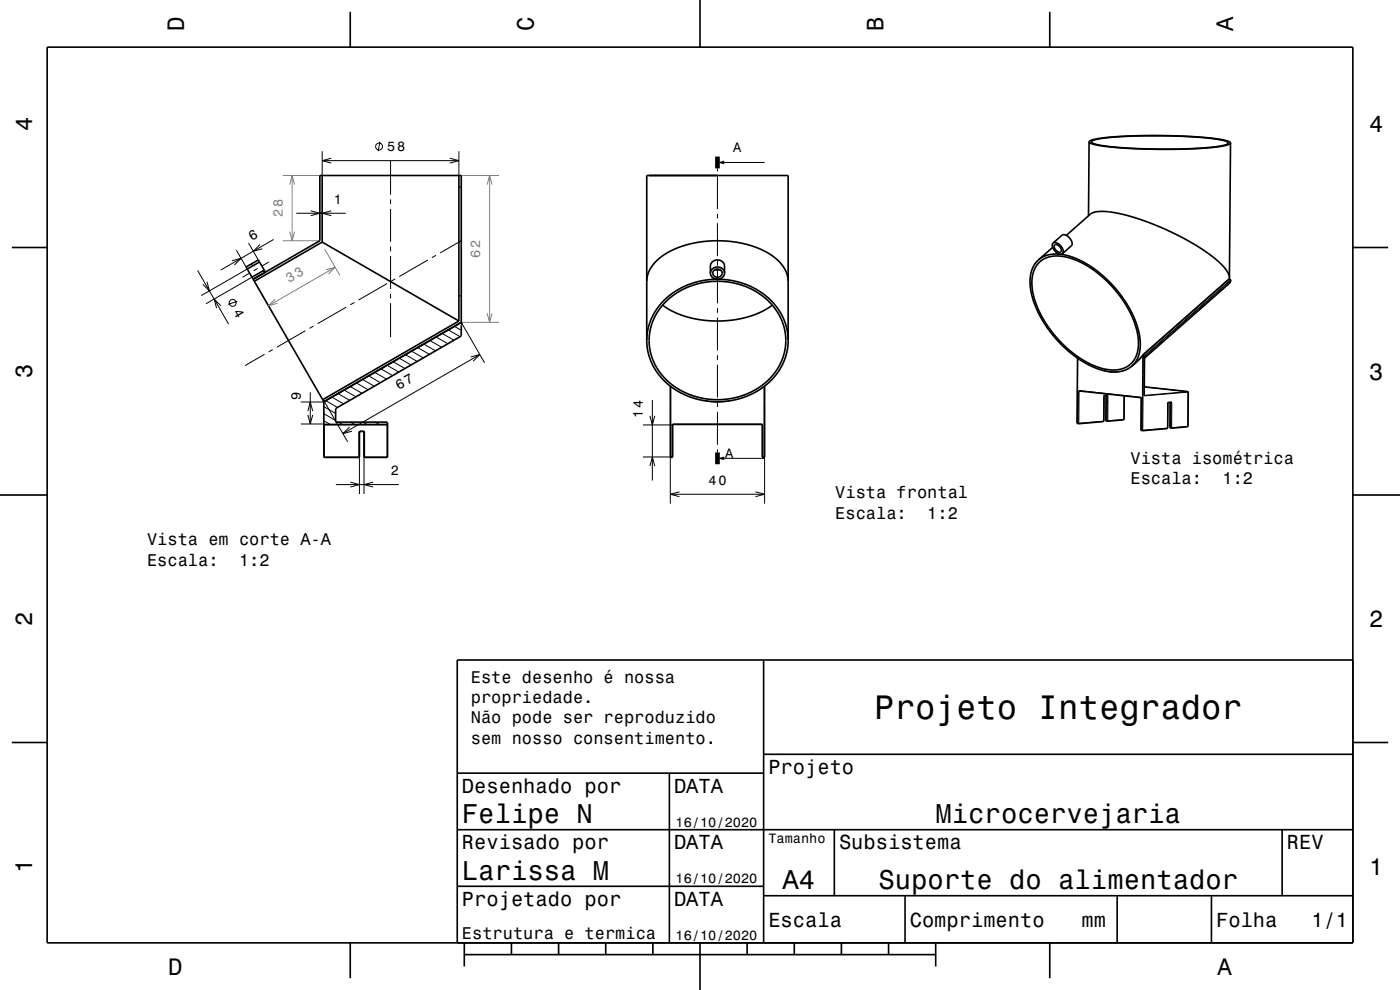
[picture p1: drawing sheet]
<svg xmlns="http://www.w3.org/2000/svg" width="297mm" height="210mm" viewBox="0 0 297 210" stroke-linecap="round" stroke-linejoin="round" font-family="sans-serif">
<g fill="none" stroke="#000" stroke-width=".21">
<path d="M68.4 32.1v5.1M68.4 34.1h29M70.3 33.6l-1.9 .5 1.9 .5M80.6 30.1l-.4 2M82.9 34.1v7.2M95.4 33.6l2 .5-2 .5M97.4 32.1v5.1M97.9 39.5l-.5 .3M152.2 35.7v.6M152.2 37.3v7M153.7 34.5h8.5M41.9 57.4l6.6 11.3"/>
<path d="M43.9 59.8l.5 1.9-1.4-1.4M49.2 55.3l1.9-.5-1.4 1.4M50.1 53.1l2.1 3.5M52.5 57.1l-9.8 5.6M52.7 51.6l2.1 3.5M53 57.9l-1.5 .9M53.2 56.1l.5 .2M53.5 58.8l-9.8 5.6M54.7 56.9l-.9 .5M55.1 51.9l-1.4 1.4 2-.5M55.7 57.5l.5 .3M57 55.6l-1.5 .8"/>
<path d="M58.1 50.8l-11.3 6.5M62.9 45.2h10.5M65.9 44.7l2 .5-2 .6M68.4 45l-.5 .3M70.3 44.7l-1.9 .5 1.9 .6M82.9 42.3v1M82.9 44.3v7M82.9 52.3v1M82.9 54.3v7M83.8 59.2l-.8 .5M90.8 55.2l-6.1 3.5M92.5 54.2l-.9 .5"/>
<path d="M97.5 51.3l-4.1 2.4M97.9 51.1l-.5 .3M152.2 45.3v1M152.2 47.3v7M152.2 55.3v1M152.2 57.3v7M260.7 59.2h.1M260.8 59.2l.2 .2M260.8 59.2l-18.2 16.1M260.9 59.2h-.1M261 59.4l.1 .1M261 59.4l-18.2 16.1"/>
<path d="M261.1 59.4h-.1M261.1 59.5l-.4 .7M261.1 59.5l-18.2 16.1M261.1 59.5h.1M46.8 64.9l-1.4-1.5 .5 2M50.3 63.9l-1.9 .7M56.1 75.2l-4.1 2.4M57.9 74.2l-.9 .5M64.8 70.2l-6.1 3.5M66.5 69.2l-.8 .5M73.4 65.2l-6 3.5M75.2 64.2l-.9 .5"/>
<path d="M78.2 79.7l2.5 1.5M79.5 79l2.5 1.4M80.8 78.2l2.5 1.5M82.1 77.5l2.5 1.4M82.1 60.2l-6.1 3.5M82.9 62.3v1M82.9 64.3v7.2M83.4 76.7l2.5 1.5M84.7 76l2.5 1.4M86 75.2l2.5 1.5M87.3 74.5l2.5 1.4M88.6 73.7l2.5 1.5"/>
<path d="M89.9 73l2.5 1.4M91.2 72.2l2.5 1.5M92.5 71.5l2.5 1.4M93.8 70.7l2.5 1.5M95.1 70l2.5 1.4M96.4 69.2l1.5 .9M97.7 68.5l.3 .1M97.9 62.6l-.5 .3M97.9 68.4l4.9 8.5M99.9 75.7l1.9-.5-1.4 1.4M101.8 75.2l-29.1 16.8M152.2 65.3v1"/>
<path d="M152.2 67.3v7M152.2 75.3v1M152.2 77.3v7M228.6 76l-.1 13.8M234.1 78.6l1.5 .3h1.6M242.4 75.4l-1.1 1.3-1.2 .9M242.4 75.4h.1M242.4 76l-.1 15.3M242.4 76h.2M242.4 75.7v.3M242.4 75.4v.3M242.4 75.4l.2 .1"/>
<path d="M242.6 76l.2-.2-.1 8M242.6 76l-.2 15.3M242.6 75.4l.1 .1M242.6 75.4v.1M242.6 75.5v.1M242.6 75.3l-.2 .1M242.6 75.3l.2 .2M242.6 75.3v.1M242.6 75.6l-.2 .1M242.6 75.6l.1 .1M242.7 75.7v.1M242.7 75.8l-.1 .2"/>
<path d="M242.7 75.5v.2M242.7 75.5l.2 .1M242.8 75.7l-.1 .1M242.8 75.5l.1 .1M242.8 75.5h-.1M242.9 75.6l-.2 .2M63.8 89.9h4.9M63.8 85.3h4.9M65.3 87.2l.5-1.9 .5 1.9M65.3 88l.5 1.9 .5-1.9M65.8 83.2v6.7M68.7 89.3l1.4 .7"/>
<path d="M68.7 87.8l2.5 1.4M68.7 86.3l2.5 1.4M68.7 96.9h7.5v7.9M68.7 90.1h13.5M68.8 85.2l4.9 8.5M68.8 90v7M69.1 85l2.5 1.4M70.4 84.2l2.5 1.5M71.7 83.5l2.5 1.4M71.8 89.5l.9 .5M73 82.7l2.5 1.5M74.2 90.6l-1.5 1.4 2-.5"/>
<path d="M74.3 82l2.5 1.4M74.4 89.5l.9 .5M75.6 81.2l2.5 1.5M76.2 91.6h.1M76.2 91.6v5.4M76.4 91.4l-.2 .2M76.4 91.4h.8M76.4 91.4v.1M76.9 80.5l2.5 1.4M77 89.5l.9 .5M77.1 91.5l.2 .1v5.3M77.2 91.4l.2 .2"/>
<path d="M77.2 91.4v.1M77.4 91.6v5.4l-.2-.1h5M77.4 91.6h-.2v13.2M79.6 89.5l.9 .5M82.1 90v7M136.4 96.9h6.3M136.4 90.1h6.3M137.9 88.2l.5 1.9 .5-1.9M137.9 98.9l.5-2 .5 2M138.4 84.9v17M142.2 96.9v9.9M142.3 82v15"/>
<path d="M142.8 89.9l-.2 .2v6.9M142.8 89.9h18.8M142.8 89.9v.1M149.7 85l2.3 .3 2.7-.3M152.2 85.3v1M152.2 87.3v7M152.2 95.3v.7M153.7 97.2h8.5M161.6 89.9l.2 .2M161.6 89.9v.1M161.7 96.9h.5v9.9M161.7 90.1h.1"/>
<path d="M161.8 90.1v6.9M162.1 82v15M228.5 89.8h.1M228.5 89.8h.2M228.5 89.8l.1 .1M228.7 89.8h.2M228.8 83h.1M228.8 83l-.1 6.8M228.9 83v6.8M228.9 82.8v.2M228.9 82.8l13.1 1.5M228.9 82.8l-.1 .2"/>
<path d="M229.4 83h-.5M234.1 89.3l-5.2 .5M234.1 89.3v.1M234.2 89.3h-.1M234.2 84.1l-.1 5.2M234.2 84.1h.1M234.3 83.9l-.1 .2M234.3 83.9h.1M234.6 89.2h.1M234.6 89.2l.3 .1M234.6 89.2l.1 .1M234.7 84h.1"/>
<path d="M234.7 83.9v.1M234.7 84h.2M234.7 84l-.1 5.2M234.9 89.3h.1M234.9 83.8l.1 .2M234.9 83.8v.2M234.9 83.8l-.6 .1M234.9 84v5.3M234.9 84h.2M235 84v5.3M238.4 89l-3.4 .3M238.4 89v.1"/>
<path d="M238.5 89h-.1M238.5 84l-.1 5M242 84.3l.1 .1M242 84.3l.1 .2M242.1 91.2h.1M242.1 91.2v.1M242.1 91.2l.2 .1M242.1 84.5h.1M242.1 84.5v6.7M242.3 91.3h.1M242.7 83.8l.1 .2M242.7 83.8h.1"/>
<path d="M242.7 82.1l9.3 1M242.8 83.9h.1M242.8 83.9v.1M247.7 90.8l-.1 .1M247.7 90.8l-5.3 .5M247.7 90.8h.1M247.7 85.5v5.3M247.8 85.5h-.1M247.9 85.3l-.2 .2M247.9 85.3l-.1 .1M248.2 90.7h.1M248.2 90.7h.2"/>
<path d="M248.2 90.7l.1 .1M248.2 85.4h.1M248.3 85.4l.1 .1M248.3 85.4l-.1 5.3M248.4 90.7h.2M248.4 85.5h.2M248.4 85.5v5.2M248.5 85.3l.1 .2M248.5 85.3l-.1 .2M248.5 85.3h-.6M248.6 85.5v5.2M252 83.1l-9.2 .8"/>
<path d="M252 83.1h.1M252 83.1v.1M252 90.4l-.1 .1M252 90.4l-3.4 .3M252 90.4h.1M252 83.2v7.2M252 83.2l-9.2 .8M252.1 83.2h-.1M71.3 102.8h13.3M74.3 102.3l1.9 .5-1.9 .5M79.2 102.3l-2 .5 2 .5M142.2 104.8h20"/>
<path d="M144.1 104.3l-1.9 .5 1.9 .6M160.3 104.3l1.9 .5-1.9 .6"/>
<circle cx="80.4" cy="31.1" r=".73"/>
<circle cx="49.4" cy="64.2" r=".73"/>
</g>
<g fill="none" stroke="#808080" stroke-width=".21">
<path d="M60 37.2h7.9M61.5 39.2l.5-2 .5 2M62 37.2v13.9M97.9 37.2h8M103.3 39.2l.6-2 .5 2M103.9 37.2v31.2M60 51.1h7.9M61.5 49.1l.5 2 .5-2M68.9 52.8l3.2 5.6M69.2 57.2l1.9-.5-1.4 1.4M71.1 56.7l-14.1 8.2M54.7 61l3.3 5.6"/>
<path d="M58.4 63.5l-1.4 1.4 1.9-.6M97.9 68.4h8M103.3 66.5l.6 1.9 .5-1.9"/>
</g>
<g fill="none" stroke="#000" stroke-width=".35">
<path d="M10 10h277v190h-277zM74.3 2.5v7.5M148.5 0v10M222.7 2.5v7.5M68.4 37.2v14.2M97.4 37.2v30.9M231 30.1l.3-.3 .8-.2 3.2-.5 4.7-.3h6.1l6.1 .1 4.3 .3 3.3 .5 .9 .3 .3 .3M231 30.1l.3 .3 .8 .3 3.3 .5 4.6 .3 5.5 .2 5.7-.1 5.2-.2 3.4-.5 .9-.3 .3-.3M231 30.1l-.1 15.7M231.6 30l1.5-.5 3.2-.4 4.9-.3h5.4l5.8 .2 4.2 .3 2.9 .5 .8 .3 .2 .2-.2 .3-.8 .3-3 .4-4.7 .3h-5.9l-5.8-.1-4.8-.4-3-.5-.7-.3zM261 30.3l-.2 28.6M2.5 52.5h7.5"/>
<path d="M52.5 57.1l1 1.7M53.5 58.8l.2 .4M53.7 59.2l14.2-8.1v-13.9h30v31.2l-29.2 16.8M53.7 59.2l.3 .5M54 59.7l14.5 25.1M55.1 55.6l-.3-.5-2.6 1.5 .3 .5M55.1 55.6l.9 1.7M55.1 55.6l-2.6 1.5M56 57.3l-2.5 1.5M56 57.3l.3 .4-2.6 1.5M68.4 51.4l29 16.7M68.4 51.4l-14.4 8.3"/>
<path d="M137.2 59.7l.3-1.7 .8-1.5 1.3-1.5 1.8-1.3 2.3-1.1 2.7-.9 2.8-.5 2.8-.1 2.8 .1 2.8 .5 2.7 .7 2.4 1.1 2 1.5 1.4 1.5 .9 1.6 .2 1.6M150.7 57.9v-1.5a1.51 1.51 0 0 1 1.5-1.3 1.51 1.51 0 0 1 1.5 1.3v1.5M150.7 57.9a1.51 1.51 0 0 1 1.5-1.3 1.51 1.51 0 0 1 1.5 1.3M150.7 57.9a1.51 1.51 0 0 0 1.5 1.3 1.51 1.51 0 0 0 1.5-1.3M151.4 57.4a.92 .92 0 0 1 1.5-.1 .92 .92 0 0 1-.3 1.4 .91 .91 0 0 1-1.1-.2 .91 .91 0 0 1-.1-1.1zM151.7 57.2l.5 .1 .5-.1M220.3 55.1l1.5-.8 1.8-.4 2 .1 1.9 .5 2.3 1.1 2.3 1.4 2.1 1.7 2.3 2.3 1.7 2.1 1.4 2.3 1.2 2.5 .8 2.4 .3 2.3-.1 1.9-.6 1.8-1.1 1.3M220.3 55.1l-1 1.3-.6 1.8-.2 1.8 .3 2.1 .6 2.2 1.2 2.6 1.5 2.5 1.8 2.4 1.9 1.9 2.3 1.9 2.5 1.6 2.3 1 2 .6 2.1 .1 1.7-.4 1.4-.9M220.4 55.7l1.4-.9 1.6-.5 2 .1 2 .5 2.1 .9 2.2 1.3 2.3 1.7 2.1 2.1 1.7 2.2 1.5 2.4 1.2 2.5 .7 2.3 .3 2.2-.1 1.9-.6 1.6-1 1.3-1.4 .8-1.6 .4-1.9-.1-2-.5-2.1-.9-2.1-1.3-2.1-1.7-2.1-2-1.8-2.2-1.6-2.4-1.1-2.4-.7-2.3-.4-2.1 .1-1.9 .5-1.6zM223.3 52.5l-3 2.6M223.4 51.6l1.9-1.7a1.88 1.88 0 0 1 2.1 1.9l-.1 .4-1.9 1.6M223.4 51.6a1.84 1.84 0 0 0 1.4 2.3l.6-.1"/>
<path d="M223.4 51.6a1.88 1.88 0 0 1 2.2 1.8l-.2 .4M223.7 51.9a1.14 1.14 0 0 1 1.3 1.6 1.22 1.22 0 0 1-1.3-1.6zM226.2 49.9l5.1-4.5 .7-.3 1.2-.2h1.5l4.2 .7 3.4 1.1 3.7 1.4 3.8 1.8 3.8 2.1 3.1 2 2.3 1.9 1.4 1.8 .4 1.2M260.8 58.9v.2M287 52.5h7.5M97.4 68.1l-28.9 16.7M137.2 72.2l.3-2.4 .8-2.5 1.3-2.1 1.9-2.1 2.3-1.6 2.6-1.3 3.1-.8 2.8-.2 2.7 .3 2.9 .7 2.8 1.3 2.1 1.6 1.9 2 1.4 2.3 .9 2.5 .2 2.3M137.2 72.2l.3 2.6 .9 2.5 1.3 2.1 1.9 2 2.3 1.6 2.6 1.3 2.7 .6 2.9 .3 3-.2 2.9-.8 2.6-1.2 2.1-1.5 1.8-1.8 1.5-2.3 .9-2.5 .3-2.7M137.2 72.2v-35h30v35M140.6 64.7l2.4 1.5 2.5 .9 3 .7 3.5 .3 3.2-.2 3.3-.6 3.1-1.2 2.2-1.4M141.2 64l1.8-1.5 2.1-1.2 2.5-1 2.6-.5 2.5-.1 2.5 .2 2.6 .8 2.2 1 2.2 1.4 1.7 1.6 1.3 1.9 1 2.2 .4 2.3v2.3l-.4 2.1-1 2.2-1.5 2.2-2.1 1.9-2.5 1.5-3 1-2.7 .4h-3.2l-3.2-.7-2.6-1.2-2.4-1.6-1.9-2-1.5-2.5-.7-2.5-.2-2.7 .6-2.7 1.2-2.6zM228.6 76l-.1 13.8 .3 .1"/>
<path d="M242.5 75.3l-2.4 2.3M242.5 75.2l18.2-16 .4 .2-.1 .4-.3 .4-17.9 15.8M242.5 75.2v.1M242.8 75.8v8.1M242.8 75.7v.1M242.8 75.8h.1M68.5 84.8l.2 .4M68.7 85.2l.1 11.8h7.4v-5.4l1-.1M68.7 85.3l29.2-16.9 .2 .3-.2 .3-.1 2.3-26.5 15.3v2.9h10.8v7.5l-4.9-.1-.1-5.4M68.7 89.9h13.5M142.2 81.9l.1 15.1 .4-.1 .1-6.9h18.8l.1 6.9 .4 .1 .1-15.1M228.8 89.9h.1"/>
<path d="M229 82.9l13.1 1.5v6.8l.2 .2M234.6 83.9v5.3l.3 .2M234.8 83.9l-.6 .2-.1 5.3-5.3 .5M234.9 89.4h.1M238.5 84v5l-3.6 .4M242.3 91.4h.1M242.7 82.1l9.4 1.1-.1 7.2-3.5 .4M248.2 85.4v5.3l.3 .1M248.4 85.4l-.6 .1-.2 5.4-5.2 .5M248.5 90.8h.1M0 105h10M287 105h10"/>
<path d="M162 140v60M287 140h-190v60M2.5 157.5h7.5M287 157.5h7.5M97 176h190M97 164h65M142 164v36M162 160h125M177 176v14M272 176v14M97 188h65M162 190h125"/>
<path d="M192 190v10M237 190v10M257 190v10M74.3 200v7.5M98.5 202.5h100M98.5 200v5M108.5 200v2.5M118.5 200v2.5M128.5 200v2.5M138.5 200v2.5M148.5 200v10M158.5 200v2.5"/>
<path d="M168.5 200v2.5M178.5 200v2.5M188.5 200v2.5M198.5 200v5M222.7 200v7.5"/>
</g>
<path d="M152.2 33.2v2.5M152.2 96v2.5" fill="none" stroke="#000" stroke-width="1" stroke-linecap="butt"/>
<g fill="#000">
<path d="M152.2 34.5l1.5-.4v.8z" fill-rule="evenodd"/>
<path d="M152.2 97.2l1.5-.4v.8z" fill-rule="evenodd"/>
</g>
<text font-size="7.2" x="185.5" y="152.6">Projeto Integrador</text>
<g font-size="5.8">
<text x="98" y="174.6">Felipe N</text>
<text x="198.5" y="174.6">Microcervejaria</text>
<text x="98" y="186.6">Larissa M</text>
<text x="166" y="188.6">A4</text>
<text x="186.3" y="188.6">Suporte do alimentador</text>
</g>
<g font-size="5">
<text x="39" y="6.5" transform="rotate(-90 39 6.5)">D</text>
<text x="113.2" y="6.5" transform="rotate(-90 113.2 6.5)">C</text>
<text x="187.4" y="6.5" transform="rotate(-90 187.4 6.5)">B</text>
<text x="261.6" y="6.5" transform="rotate(-90 261.6 6.5)">A</text>
<text x="6.8" y="27.8" transform="rotate(-90 6.8 27.8)">4</text>
<text x="290.5" y="28.1">4</text>
<text x="6.8" y="80.3" transform="rotate(-90 6.8 80.3)">3</text>
<text x="290.5" y="80.6">3</text>
<text x="6.8" y="132.8" transform="rotate(-90 6.8 132.8)">2</text>
<text x="290.5" y="133.1">2</text>
<text x="6.8" y="185.3" transform="rotate(-90 6.8 185.3)">1</text>
<text x="290.5" y="185.6">1</text>
<text x="35.7" y="206.8">D</text>
<text x="258.3" y="206.8">A</text>
</g>
<g font-size="4.3">
<text x="163" y="164.2">Projeto</text>
<text x="98" y="168.2">Desenhado por</text>
<text x="143" y="168.2">DATA</text>
<text x="98" y="180.2">Revisado por</text>
<text x="143" y="180.2">DATA</text>
<text x="178" y="180.2">Subsistema</text>
<text x="273" y="180.2">REV</text>
<text x="98" y="192.2">Projetado por</text>
<text x="143" y="192.2">DATA</text>
<text x="163" y="196.6">Escala</text>
<text x="193" y="196.6">Comprimento</text>
<text x="229.4" y="196.6">mm</text>
<text x="258" y="196.6">Folha</text>
<text x="278.2" y="196.6">1/1</text>
</g>
<g font-size="3.6">
<text x="239.8" y="98.3">Vista isométrica</text>
<text x="177.2" y="105.7">Vista frontal</text>
<text x="239.8" y="102.6">Escala:</text>
<text x="259.3" y="102.6">1:2</text>
<text x="177.2" y="110">Escala:</text>
<text x="196.7" y="110">1:2</text>
<text x="31.2" y="115.7">Vista em corte A-A</text>
<text x="31.2" y="120">Escala:</text>
<text x="50.7" y="120">1:2</text>
<text x="99.9" y="144.8">Este desenho é nossa</text>
<text x="99.9" y="149.2">propriedade.</text>
<text x="99.9" y="153.5">Não pode ser reproduzido</text>
<text x="99.9" y="157.8">sem nosso consentimento.</text>
<text x="98" y="199.2">Estrutura e termica</text>
</g>
<g font-size="2.9">
<text x="82.2" y="32.1">58</text>
<text x="155.5" y="32.2">A</text>
<text x="70.8" y="43.2">1</text>
<text x="53.4" y="51.2" transform="rotate(-30 53.4 51.2)">6</text>
<text x="49.4" y="66.2" transform="rotate(60 49.4 66.2)">4</text>
<text x="84.6" y="82.8" transform="rotate(-30 84.6 82.8)">67</text>
<text x="63.8" y="84.9" transform="rotate(-90 63.8 84.9)">9</text>
<text x="136.4" y="88.7" transform="rotate(-90 136.4 88.7)">14</text>
<text x="82.9" y="100.8">2</text>
<text x="153.8" y="97.2">A</text>
<text x="150.3" y="102.8">40</text>
<text x="143.3" y="175.3">16/10/2020</text>
<text x="163" y="178.8">Tamanho</text>
<text x="143.3" y="187.3">16/10/2020</text>
<text x="143.3" y="199.3">16/10/2020</text>
</g>
<g font-size="2.9" fill="#808080">
<text x="60" y="46.1" transform="rotate(-90 60 46.1)">28</text>
<text x="101.9" y="54.7" transform="rotate(-90 101.9 54.7)">62</text>
<text x="61.4" y="60" transform="rotate(-30 61.4 60)">33</text>
</g>
</svg>
